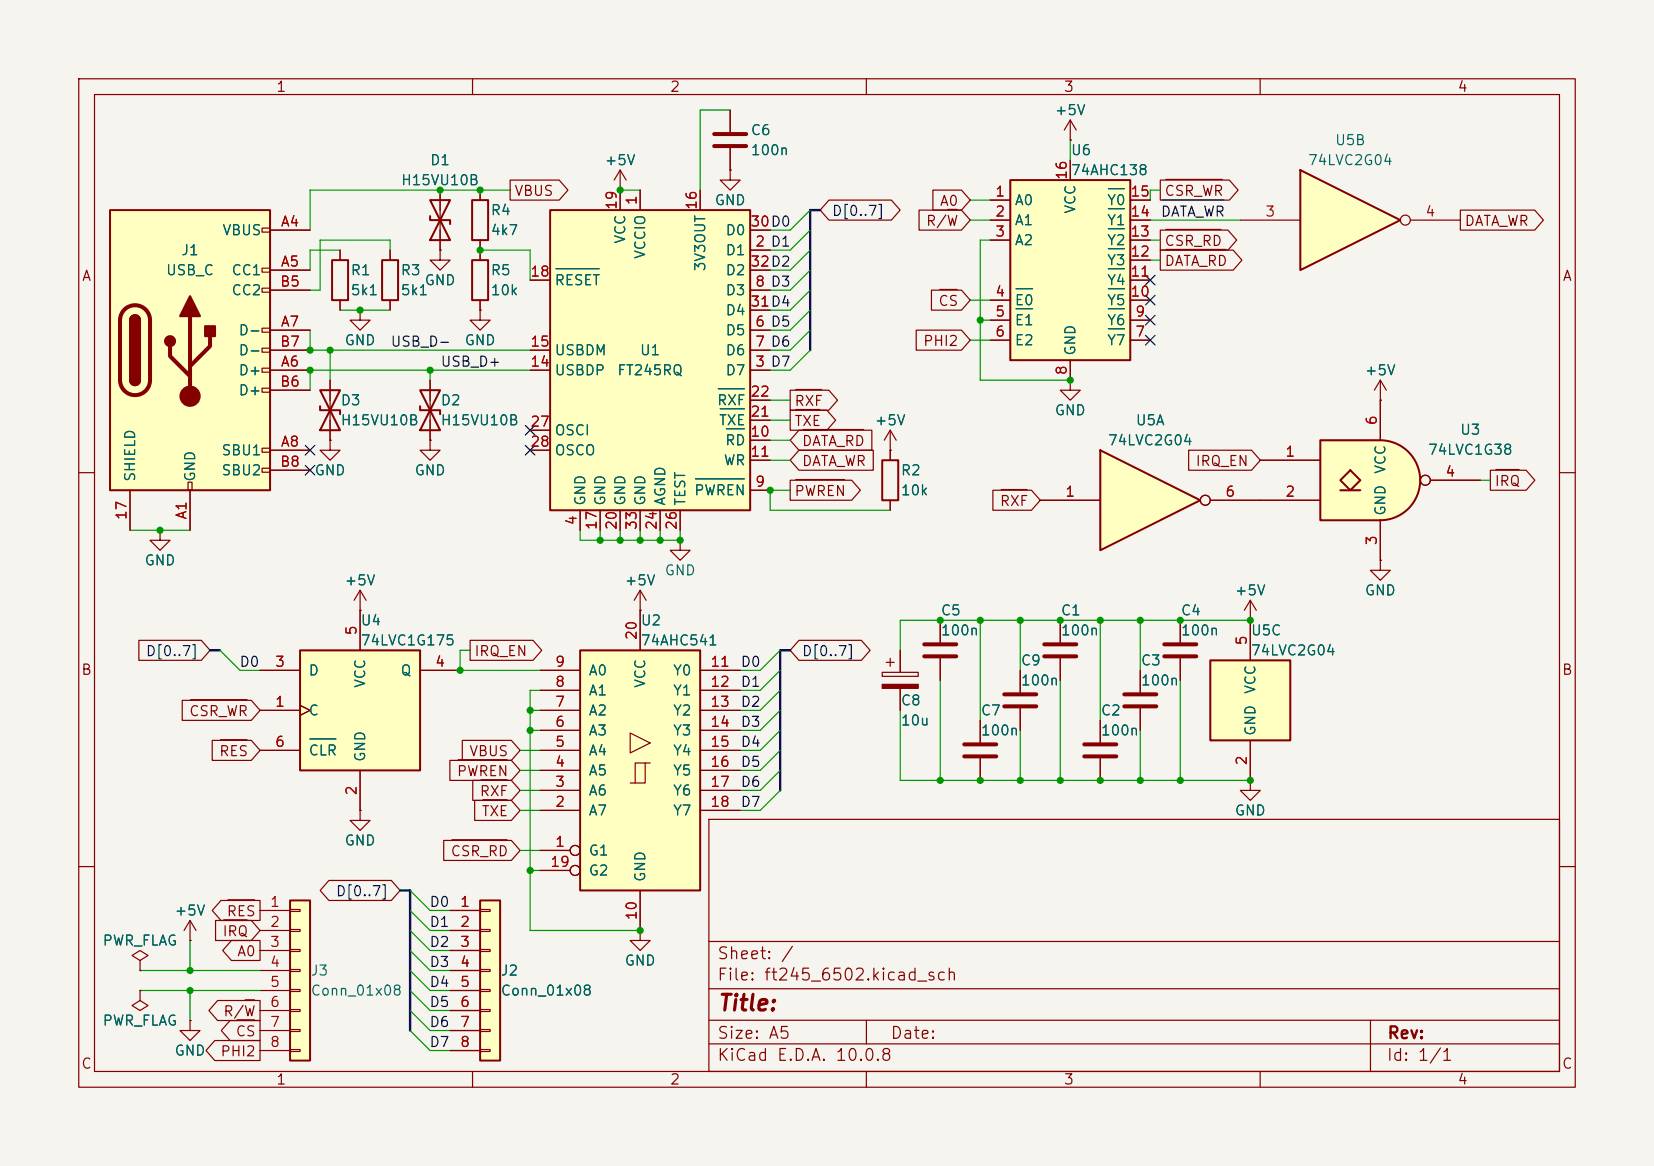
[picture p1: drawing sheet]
<svg xmlns="http://www.w3.org/2000/svg" width="210mm" height="148mm" viewBox="0 0 210 148" stroke-linecap="round" stroke-linejoin="round" font-family="sans-serif">
<path d="M0 0h210v148h-210z" fill="#f5f4ef" stroke="#f5f4ef" stroke-width=".13"/>
<g fill="none" stroke="#840000" stroke-width=".15">
<path d="M10 10h190v128h-190zM12 12h186v124h-186zM60 10v2M110 10v2M160 10v2M10 60h2M198 60h2M10 110h2M90 104h108v32h-108zM90 119.5h108M198 110h2M60 136v2"/>
<path d="M90 132.5h108M90 129.5h108M90 125.5h108M110 136v2M110 129.5v3M160 136v2M174 129.5v6.5"/>
</g>
<path d="M165.1 21.6l12.7 6.3-12.7 6.4z" fill="#ffffc2"/>
<path d="M42.2 33h2v5.1h-2zM48.5 33h2v5.1h-2zM165.1 21.6l12.7 6.3-12.7 6.4zM53.3 49.5h2.6l-2.6 5.1h2.6zM53.3 51.6v.5h2.6v.5M112 58.4h2v5.1h-2z" fill="none" stroke="#840000" stroke-width=".25"/>
<g fill="none" stroke="#840000" stroke-width=".15">
<path d="M43.2 31.8v1.2M43.2 38.1v1.3M45.7 39.4v1.2h1.3l-1.3 1.3-1.3-1.3h1.3M45.7 39.4h.1M49.5 31.8v1.2M49.5 38.1v1.3M61 39.4v1.2h1.2l-1.2 1.3-1.3-1.3h1.3M61 39.4h.1M157.5 27.9h7.6M179.1 27.9h6.3M54.6 55.9v1.3h1.3l-1.3 1.2-1.3-1.2h1.3M54.6 55.9h.1"/>
<path d="M54.6 48.3v7.6M113 57.2h.1M113 54.6v3.8M113 54.6l-.7 1.3M113 54.6l.8 1.3M113 63.5v1.3M112 85.3h4.6v.6h-4.6zM112.5 84.1h1M113 83.6v1M114.3 82.6v2.7M114.3 87.4v2.8M24.1 119.4h.1"/>
<path d="M24.1 116.8l-.7 1.3M24.1 116.8l.8 1.3M24.1 116.8v2.6M24.1 129.5v1.3h1.3l-1.3 1.3-1.2-1.3h1.2M24.1 129.5h.1"/>
<circle cx="178.4" cy="27.9" r=".63"/>
</g>
<path d="M112 86.9h4.6v.5h-4.6z" fill="#840000" stroke="#840000" stroke-width=".15"/>
<path d="M128.3 22.9h15.2v22.8h-15.2z" fill="#ffffc2"/>
<path d="M128.3 22.9h15.2v22.8h-15.2z" fill="none" stroke="#840000" stroke-width=".25"/>
<g fill="none" stroke="#840000" stroke-width=".15">
<path d="M125.7 25.4h2.6M125.7 27.9h2.6M125.7 30.5h2.6M125.7 38.1h2.6M135.9 20.3v2.6M143.5 25.4h2.5M143.5 27.9h2.5M143.5 30.5h2.5M143.5 38.1h2.5M143.5 35.6h2.5M143.5 33h2.5M125.7 40.6h2.6"/>
<path d="M125.7 43.2h2.6M135.9 45.7v2.6M143.5 40.6h2.5M143.5 43.2h2.5M158.7 78.7h.1M158.7 76.2l-.7 1.3M158.7 76.2l.8 1.3M158.7 76.2v2.5"/>
</g>
<path d="M129 36.7h2.1M129 39.2h2.1M140.7 36.7h2.1M140.7 39.2h2.1M140.7 34.1h2.1M140.7 31.6h2.1M140.7 29h2.1M140.7 26.5h2.1M140.7 24h2.1M140.7 41.7h2.1" fill="none" stroke="#006464" stroke-width=".15"/>
<path d="M139.7 57.2l12.7 6.3-12.7 6.4z" fill="#ffffc2"/>
<path d="M139.7 57.2l12.7 6.3-12.7 6.4z" fill="none" stroke="#840000" stroke-width=".25"/>
<g fill="none" stroke="#840000" stroke-width=".15">
<path d="M135.9 17.8h.1M135.9 15.2l-.8 1.3M135.9 15.2l.8 1.3M135.9 15.2v2.6M55.9 31.8v1.2h1.2l-1.2 1.3-1.3-1.3h1.3M55.9 31.8h.1M132.1 63.5h7.6M153.7 63.5h6.3"/>
<circle cx="153" cy="63.5" r=".63"/>
</g>
<path d="M36.8 114.3h2.6v20.3h-2.6z" fill="#ffffc2"/>
<path d="M36.8 114.3h2.6v20.3h-2.6z" fill="none" stroke="#840000" stroke-width=".25"/>
<g fill="none" stroke="#840000" stroke-width=".15">
<path d="M135.9 48.3v1.2h1.3l-1.3 1.3-1.3-1.3h1.3M135.9 48.3h.1M175.3 71.1v1.3h1.2l-1.2 1.3-1.3-1.3h1.3M175.3 71.1h.1M33 115.6h3.8M33 118.1h3.8M36.8 115.4h1.3v.3h-1.3zM36.8 118h1.3v.2h-1.3zM33 120.7h3.8M33 123.2h3.8M33 125.7h3.8M33 128.3h3.8"/>
<path d="M33 130.8h3.8M33 133.4h3.8M36.8 120.5h1.3v.3h-1.3zM36.8 123.1h1.3v.2h-1.3zM36.8 125.6h1.3v.3h-1.3zM36.8 128.1h1.3v.3h-1.3zM36.8 130.7h1.3v.2h-1.3zM36.8 133.2h1.3v.3h-1.3z"/>
</g>
<path d="M170.2 62.2h2.5" fill="none" stroke="#ffffc2" stroke-width=".13"/>
<path d="M170.2 61l1.2-1.3 1.3 1.3-1.3 1.2z" fill="#ffffc2"/>
<path d="M175.3 55.9a5.1 5.1 0 0 1 5 5.1 5.1 5.1 0 0 1-5 5z" fill="#ffffc2" stroke="#ffffc2" stroke-width=".13"/>
<path d="M167.6 55.9h7.7v10.1h-7.7z" fill="#ffffc2"/>
<path d="M167.6 55.9h7.7a5.1 5.1 0 0 1 5 5.1 5.1 5.1 0 0 1-5 5h-7.7zM170.2 61l1.2-1.3 1.3 1.3-1.3 1.2zM170.2 62.2h2.5" fill="none" stroke="#840000" stroke-width=".25"/>
<g fill="none" stroke="#840000" stroke-width=".15">
<path d="M92.7 14v2.8M92.7 18.8v2.8M160 58.4h7.6M175.3 50.8h.1M175.3 48.3v7.6M175.3 48.3l-.8 1.2M175.3 48.3l.7 1.2M160 63.5h7.6M175.3 66v5.1M181.6 61h6.4M81.3 118.1v1.3h1.2l-1.2 1.3-1.3-1.3h1.3M81.3 118.1h.1"/>
<circle cx="181" cy="61" r=".63"/>
</g>
<path d="M90.7 17h4M90.7 18.5h4" fill="none" stroke="#840000" stroke-width=".51"/>
<path d="M61 114.3h2.5v20.3h-2.5z" fill="#ffffc2"/>
<path d="M61 114.3h2.5v20.3h-2.5z" fill="none" stroke="#840000" stroke-width=".25"/>
<g fill="none" stroke="#840000" stroke-width=".15">
<path d="M45.7 77.5h.1M45.7 74.9l-.7 1.3M45.7 74.9l.8 1.3M45.7 74.9v2.6M57.1 115.6h3.9M57.1 118.1h3.9M61 115.4h1.2v.3h-1.2zM61 118h1.2v.2h-1.2zM57.1 120.7h3.9M57.1 123.2h3.9M57.1 125.7h3.9M57.1 128.3h3.9"/>
<path d="M57.1 130.8h3.9M57.1 133.4h3.9M61 120.5h1.2v.3h-1.2zM61 123.1h1.2v.2h-1.2zM61 125.6h1.2v.3h-1.2zM61 128.1h1.2v.3h-1.2zM61 130.7h1.2v.2h-1.2zM61 133.2h1.2v.3h-1.2z"/>
</g>
<path d="M38.1 82.6h15.2v15.2h-15.2z" fill="#ffffc2"/>
<path d="M38.1 82.6h15.2v15.2h-15.2z" fill="none" stroke="#840000" stroke-width=".25"/>
<path d="M45.7 77.5v5.1M81.3 77.5h.1M81.3 74.9l-.8 1.3M81.3 74.9l.7 1.3M81.3 74.9v2.6M33 90.2h5.1M33 85.1h5.1M33 95.3h5.1M38.1 89.5l1.3 .7-1.3 .6M45.7 97.8v5.1M53.3 85.1h5.1" fill="none" stroke="#840000" stroke-width=".15"/>
<path d="M39.3 93.8h3.4" fill="none" stroke="#006464" stroke-width=".15"/>
<path d="M73.7 82.6h15.2v30.4h-15.2z" fill="#ffffc2"/>
<g fill="none" stroke="#840000" stroke-width=".15">
<path d="M55.9 24.1v7.7M41.9 55.9v1.3h1.3l-1.3 1.2-1.3-1.2h1.3M41.9 55.9h.1M81.3 77.5v5.1M68.6 97.8h5.1M68.6 95.3h5.1M68.6 92.7h5.1M68.6 90.2h5.1M68.6 87.6h5.1M68.6 85.1h5.1M80 93l2.5 1.3-2.5 1.3zM81.9 96.9h-1.3v2.5"/>
<path d="M82.5 96.9h-.6v2.5h-1.9M88.9 97.8h5.1M88.9 95.3h5.1M88.9 92.7h5.1M88.9 90.2h5.1M88.9 87.6h5.1M88.9 85.1h5.1M45.7 102.9v1.2h1.3l-1.3 1.3-1.3-1.3h1.3M45.7 102.9h.1M68.6 108h3.8M68.6 102.9h5.1M68.6 100.3h5.1"/>
<path d="M68.6 110.5h3.8M81.3 113v5.1M88.9 102.9h5.1M88.9 100.3h5.1M17.8 121.9l1-.6-1-.6-1 .6 1 .6v1.3M17.8 123.2h.1M17.8 125.7v1.3l1 .6-1 .7-1-.7 1-.6M17.8 125.7h.1"/>
<circle cx="73" cy="107.9" r=".63"/>
<circle cx="73" cy="110.5" r=".63"/>
</g>
<path d="M54.6 25.4h2.5l-2.5 5.1h2.5zM54.6 27.4v.5h2.5v.5M73.7 82.6h15.2v30.4h-15.2z" fill="none" stroke="#840000" stroke-width=".25"/>
<path d="M153.7 83.8h10.1v10.2h-10.1z" fill="#ffffc2"/>
<path d="M59.9 25.4h2.1v5.1h-2.1zM153.7 83.8h10.1v10.2h-10.1z" fill="none" stroke="#840000" stroke-width=".25"/>
<g fill="none" stroke="#840000" stroke-width=".15">
<path d="M61 24.1v1.3M61 30.5v1.3M92.7 21.6v1.3h1.3l-1.3 1.2-1.3-1.2h1.3M92.7 21.6h.1M20.3 67.3v1.3h1.3l-1.3 1.3-1.3-1.3h1.3M20.3 67.3h.1M119.4 78.7v2.8M149.9 78.7v2.8M158.7 78.7v5.1M119.4 83.6v2.8M124.5 91.4v2.8M124.5 96.3v2.8"/>
<path d="M129.5 85.1v2.8M129.5 89.9v2.8M139.7 91.4v2.8M139.7 96.3v2.8M144.8 85.1v2.8M144.8 89.9v2.8M149.9 83.6v2.8M158.7 99.1v1.2h1.3l-1.3 1.3-1.2-1.3h1.2M158.7 99.1h.1M158.7 94v5.1"/>
</g>
<path d="M117.3 81.8h4.1M117.3 83.3h4.1M122.4 94.5h4.1M122.4 96h4.1M127.5 88.1h4.1M127.5 89.7h4.1M137.7 94.5h4M137.7 96h4M142.7 88.1h4.1M142.7 89.7h4.1M147.8 81.8h4.1M147.8 83.3h4.1" fill="none" stroke="#840000" stroke-width=".51"/>
<path d="M14 26.7h20.3v35.5h-20.3z" fill="#ffffc2"/>
<g fill="none" stroke="#840000" stroke-width=".15">
<path d="M33.3 29h1v.5h-1zM33.3 34h1v.5h-1zM33.3 36.6h1v.5h-1zM34.3 29.2h5.1M34.3 34.3h5.1M34.3 36.8h5.1M33.3 41.7h1v.5h-1zM33.3 44.2h1v.5h-1zM33.3 46.7h1v.5h-1zM33.3 49.3h1v.5h-1zM33.3 56.9h1v.5h-1zM33.3 59.4h1v.5h-1z"/>
<path d="M34.3 47h5.1M34.3 41.9h5.1M34.3 57.2h5.1M34.3 49.5h5.1M34.3 44.5h5.1M34.3 59.7h5.1M16.5 62.2v5.1M23.9 61.2h.5v1h-.5zM24.1 62.2v5.1"/>
</g>
<path d="M14 26.7h20.3v35.5h-20.3zM16.5 40.6a.64 .64 0 0 1 .6-.6 .64 .64 0 0 1 .7 .6M16.5 48.3a.64 .64 0 0 0 .6 .6 .64 .64 0 0 0 .7-.6" fill="none" stroke="#840000" stroke-width=".25"/>
<path d="M15.8 39.3a1.9 1.9 0 0 1 2.1-.4 1.9 1.9 0 0 1 1.1 1.7v7.7a1.91 1.91 0 0 1-1.9 1.9 1.91 1.91 0 0 1-1.9-1.9v-7.7a1.9 1.9 0 0 1 .6-1.3zM21.6 43.9v1.3l2.5 2.6M24.1 40.1v10.2M26.7 42.7v1.2l-2.6 2.6" fill="none" stroke="#840000" stroke-width=".51"/>
<g fill="#840000" stroke="#840000" stroke-width=".25">
<path d="M16.5 40.6h1.3v7.7h-1.3z"/>
<path d="M16.7 40.2a.64 .64 0 0 1 .7-.1 .64 .64 0 0 1 .4 .5h-1.3z"/>
<path d="M16.5 48.3h1.3a.64 .64 0 0 1-.7 .6 .64 .64 0 0 1-.6-.6z"/>
<path d="M24.1 37.6l1.3 2.5h-2.5z"/>
<path d="M26 41.4h1.3v1.3h-1.3z"/>
<circle cx="21.6" cy="43.3" r=".63"/>
</g>
<circle cx="24.1" cy="50.3" r="1.27" fill="#840000" stroke="#840000" stroke-width=".15"/>
<path d="M69.8 26.7h25.4v38.1h-25.4z" fill="#ffffc2"/>
<path d="M59.9 33h2.1v5.1h-2.1zM69.8 26.7h25.4v38.1h-25.4zM40.6 49.5h2.6l-2.6 5.1h2.6zM40.6 51.6v.5h2.6v.5" fill="none" stroke="#840000" stroke-width=".25"/>
<g fill="none" stroke="#840000" stroke-width=".15">
<path d="M92.7 14v2.8M92.7 18.8v2.8M135.9 17.8h.1M34.3 36.8h5.1M34.3 29.2h5.1M34.3 34.3h5.1M43.2 31.8v1.2M43.2 38.1v1.3M45.7 39.4h.1M49.5 31.8v1.2M49.5 38.1v1.3M55.9 31.8h.1"/>
<path d="M55.9 24.1v2.6M55.9 29.2v2.6M61 39.4h.1M61 24.1v1.3M61 30.5v2.5M61 38.1v1.3M64.8 22.9h6.2l1.1 1.2-1.1 1.3h-6.2zM67.3 35.6h2.5M78.7 24.1h.1M78.7 21.6v5.1M78.7 21.6l-.7 1.3M78.7 21.6l.8 1.3"/>
<path d="M81.3 24.1v2.6M88.9 24.1v2.6M92.7 21.6h.1M95.2 31.8h2.6M95.2 36.8h2.6M95.2 29.2h2.6M95.2 39.4h2.6M95.2 34.3h2.6M105.3 25.4h7.9l1.1 1.3-1.1 1.2h-7.9l-1.2-1.2zM116.7 26.7h5.4l1.1 1.2-1.1 1.3h-5.4zM118.3 36.8h3.8l1.1 1.3-1.1 1.3h-3.8zM118.4 24.1h3.7l1.1 1.3-1.1 1.3h-3.7z"/>
<path d="M119.3 36.7h2.2M120.3 26.6h1.2M125.7 25.4h2.6M125.7 27.9h2.6M125.7 30.5h2.6M125.7 38.1h2.6M135.9 20.3v2.6M143.5 35.6h2.5M143.5 25.4h2.5M143.5 27.9h2.5M143.5 30.5h2.5M143.5 38.1h2.5"/>
<path d="M143.5 33h2.5M147.3 29.2h8.6l1.1 1.3-1.1 1.3h-8.6zM147.3 22.9h8.8l1.1 1.2-1.1 1.3h-8.8zM147.3 31.7h9.3l1.1 1.3-1.1 1.3h-9.3zM148 29.1h7M148 22.8h7.2M148 31.7h7.7M185.4 26.7h9.5l1.1 1.2-1.1 1.3h-9.5zM34.3 47h5.1M34.3 41.9h5.1M34.3 44.5h5.1M34.3 57.2h5.1"/>
<path d="M34.3 49.5h5.1M34.3 59.7h5.1M41.9 55.9h.1M41.9 48.3v7.6M54.6 55.9h.1M54.6 48.3v2.5M54.6 53.3v2.6M67.3 47h2.5M67.3 44.5h2.5M67.3 54.6h2.5M67.3 57.2h2.5M95.2 47h2.6"/>
<path d="M95.2 41.9h2.6M95.2 44.5h2.6M95.2 55.9h2.6M95.2 58.4h2.6M95.2 53.3h2.6M95.2 50.8h2.6M100.3 49.5h4.9l1.1 1.3-1.1 1.3h-4.9zM100.3 52.1h4.7l1.1 1.2-1.1 1.3h-4.7zM101 49.4h3.3M101 52h3.1M101.4 54.6h9.3v2.6h-9.3l-1.1-1.3zM101.4 57.1h9.5v2.6h-9.5l-1.1-1.3z"/>
<path d="M102 54.5h7.7M113 57.2h.1M113 57.2v1.2M116.3 41.9h5.8l1.1 1.3-1.1 1.3h-5.8zM125.7 40.6h2.6M125.7 43.2h2.6M135.9 48.3h.1M135.9 45.7v2.6M143.5 40.6h2.5M143.5 43.2h2.5M150.9 57.1h8l1.1 1.3-1.1 1.3h-8zM160 58.4h7.6"/>
<path d="M175.3 50.8h.1M175.3 50.8v5.1M189.2 59.7h4.6l1.1 1.3-1.1 1.2h-4.6zM189.9 59.6h3M16.5 62.2v5.1M20.3 67.3h.1M24.1 62.2v5.1M45.7 77.5h.1M45.7 77.5v5.1M73.7 64.8v2.5M76.2 64.8v2.5M78.7 64.8v2.5"/>
<path d="M81.3 77.5h.1M81.3 64.8v2.5M81.3 77.5v5.1M83.8 64.8v2.5M86.4 68.6v1.3h1.2l-1.2 1.2-1.3-1.2h1.3M86.4 68.6h.1M86.4 64.8v2.5M95.2 62.2h2.6M100.3 61h7.8l1.1 1.2-1.1 1.3h-7.8zM101 60.9h6.3M113 63.5v1.3M119.4 78.7v2.8"/>
<path d="M126.1 62.2h4.9l1.1 1.3-1.1 1.3h-4.9zM127.1 62.1h3.3M132.1 63.5h7.6M134.6 78.7v2.8M149.9 78.7v2.8M153.7 63.5h13.9M158.7 78.7h.1M158.7 78.7v5.1M175.3 71.1h.1M175.3 66v5.1M181.6 61h6.4M17.6 81.3h8l1.1 1.3-1.1 1.2h-8z"/>
<path d="M23.1 88.9h8.8l1.1 1.3-1.1 1.2h-8.8zM24.2 88.8h7.2M26.9 94h5l1.1 1.3-1.1 1.2h-5zM28 93.9h3.4M33 95.3h5.1M33 90.2h5.1M33 85.1h5.1M38.1 89.5l1.3 .7-1.3 .6M45.7 97.8v5.1M53.3 85.1h5.1M57.1 96.5h7.8l1.1 1.3-1.1 1.3h-7.8zM58.2 96.4h6.2"/>
<path d="M58.7 94h6.2l1.1 1.3-1.1 1.2h-6.2zM59.7 81.3h8l1.1 1.3-1.1 1.2h-8zM60 99.1h4.9l1.1 1.2-1.1 1.3h-4.9zM61.1 99h3.3M68.6 97.8h5.1M68.6 95.3h5.1M68.6 92.7h5.1M68.6 90.2h5.1M68.6 87.6h5.1M68.6 85.1h5.1M88.9 97.8h5.1M88.9 95.3h5.1"/>
<path d="M88.9 92.7h5.1M88.9 90.2h5.1M88.9 87.6h5.1M88.9 85.1h5.1M101.4 81.3h8l1.1 1.3-1.1 1.2h-8l-1.1-1.2zM114.3 82.6v2.7M114.3 87.4v2.8M119.4 83.6v2.8M124.5 91.4v2.8M124.5 96.3v2.8M129.5 85.1v2.8M129.5 89.9v2.8"/>
<path d="M134.6 83.6v2.8M139.7 91.4v2.8M139.7 96.3v2.8M144.8 85.1v2.8M144.8 89.9v2.8M149.9 83.6v2.8M158.7 99.1h.1M158.7 94v5.1M24.1 119.4h.1M27.4 116.8h4.5l1.1 1.3-1.1 1.3h-4.5zM28.1 114.3h4.9v2.5h-4.9l-1.2-1.2zM28.4 116.8h3"/>
<path d="M28.9 114.2h3.4M29.4 119.4h3.6v2.5h-3.6l-1.1-1.2zM41.8 111.8h7.9l1.1 1.2-1.1 1.3h-7.9l-1.1-1.3zM45.7 102.9h.1M56.3 106.7h8.6l1.1 1.3-1.1 1.2h-8.6zM57.1 115.6h3.9M57.1 118.1h3.9M57.4 106.6h7M60.3 101.6h4.6l1.1 1.3-1.1 1.2h-4.6zM61.3 101.5h3.1M68.6 108h3.8M68.6 102.9h5.1"/>
<path d="M68.6 100.3h5.1M68.6 110.5h3.8M81.3 118.1h.1M81.3 113v5.1M88.9 102.9h5.1M88.9 100.3h5.1M17.8 125.7h.1M17.8 123.2h.1M24.1 129.5h.1M27.3 132.1h5.7v2.5h-5.7l-1.1-1.2zM27.6 127h5.4v2.5h-5.4l-1.1-1.2zM29.2 129.5h3.8v2.6h-3.8l-1.1-1.3z"/>
<path d="M30.1 129.5h2.2M31.1 126.9h1.2M57.1 120.7h3.9M57.1 123.2h3.9M57.1 125.7h3.9M57.1 128.3h3.9M57.1 130.8h3.9M57.1 133.4h3.9"/>
<circle cx="153" cy="63.5" r=".63"/>
<circle cx="181" cy="61" r=".63"/>
<circle cx="73" cy="107.9" r=".63"/>
<circle cx="73" cy="110.5" r=".63"/>
</g>
<g fill="none" stroke="#006464" stroke-width=".15">
<path d="M70.6 34.1h5.5M129 36.7h2.1M129 39.2h2.1M140.7 34.1h2.1M140.7 36.7h2.1M140.7 39.2h2.1M140.7 31.6h2.1M140.7 29h2.1M140.7 26.5h2.1M140.7 24h2.1M91.2 49.4h3.3M91.4 51.9h3.1"/>
<path d="M92.2 54.4h2.3M140.7 41.7h2.1M88.3 60.8h6.2M39.3 93.8h3.4"/>
</g>
<path d="M132.6 81.8h4.1M132.6 83.3h4.1" fill="none" stroke="#840000" stroke-width=".51"/>
<path d="M147.5 25.4h7.9" fill="none" stroke="#0f0f0f" stroke-width=".15"/>
<path d="M104.1 26.7h-1.2v17.8M26.7 82.6h1.2M100.3 82.6h-1.2v17.7M50.8 113h1.3v17.8" fill="none" stroke="#000084" stroke-width=".3"/>
<g fill="none" stroke="#009600" stroke-width=".15">
<path d="M92.7 14h-3.8v10.1M135.9 17.8v2.5M43.2 31.8h-3.8v2.5M43.2 39.4h6.3M49.5 31.8v-1.3h-8.9v6.3h-1.2M61 31.8h6.3v3.8M64.8 24.1h-25.4v5.1M78.7 24.1h2.6M102.9 29.2l-2.6 2.6h-2.5M102.9 36.8l-2.6 2.6h-2.5M102.9 34.3l-2.6 2.5h-2.5M102.9 39.4l-2.6 2.5h-2.5"/>
<path d="M102.9 26.7l-2.6 2.5h-2.5M102.9 31.8l-2.6 2.5h-2.5M123.2 25.4h2.5M123.2 27.9h2.5M123.2 38.1h2.5M125.7 30.5h-1.2v17.8h11.4M146 30.5h1.3M146 27.9h11.5M146 33h1.3M147.3 24.1h-1.3v1.3M39.4 41.9v2.6h27.9M41.9 44.5v3.8"/>
<path d="M54.6 47v1.3M67.3 47h-27.9v2.5M97.8 55.9h2.5M97.8 53.3h2.5M97.8 50.8h2.5M97.8 58.4h2.5M102.9 44.5l-2.6 2.5h-2.5M102.9 41.9l-2.6 2.6h-2.5M123.2 43.2h2.5M124.5 40.6h1.2M16.5 67.3h7.6M73.7 67.3v1.3h12.7v-1.3"/>
<path d="M76.2 67.3v1.3M78.7 67.3v1.3M81.3 67.3v1.3M83.8 67.3v1.3M100.3 62.2h-2.5v2.6h15.2M124.5 78.7v12.7M129.5 78.7v6.4M139.7 78.7v12.7M144.8 78.7v6.4M158.7 78.7h-44.4v3.9M188 61h1.2M27.9 82.6l2.6 2.5h2.5"/>
<path d="M59.7 82.6h-1.3v2.5h10.2M66 95.3h2.6M66 97.8h2.6M67.3 92.7h1.3M67.3 90.2h1.3M68.6 87.6h-1.3v30.5h14M99.1 82.6l-2.6 2.5h-2.5M99.1 90.2l-2.6 2.5h-2.5M99.1 92.7l-2.6 2.6h-2.5M99.1 95.3l-2.6 2.5h-2.5M99.1 97.8l-2.6 2.5h-2.5M99.1 87.6l-2.6 2.6h-2.5"/>
<path d="M99.1 85.1l-2.6 2.5h-2.5M114.3 90.2v8.9h44.4M119.4 86.4v12.7M129.5 92.7v6.4M134.6 86.4v12.7M144.8 92.7v6.4M149.9 86.4v12.7M24.1 119.4v3.8M52.1 115.6l2.5 2.5h2.5M52.1 113l2.5 2.6h2.5M52.1 118.1l2.5 2.6h2.5M66 102.9h2.6"/>
<path d="M66 100.3h2.6M66 108h2.6M67.3 110.5h1.3M99.1 100.3l-2.6 2.6h-2.5M17.8 123.2h15.2M17.8 125.7h15.2M24.1 125.7v3.8M52.1 120.7l2.5 2.5h2.5M52.1 123.2l2.5 2.5h2.5M52.1 130.8l2.5 2.6h2.5M52.1 128.3l2.5 2.5h2.5M52.1 125.7l2.5 2.6h2.5"/>
</g>
<g fill="none" stroke="#000084" stroke-width=".15">
<path d="M145.4 37.5l1.3 1.2M145.4 35l1.3 1.2M146.7 37.5l-1.3 1.2M146.7 35l-1.3 1.2M38.8 56.5l1.2 1.3M38.8 59.1l1.2 1.2M40 56.5l-1.2 1.3M40 59.1l-1.2 1.2M66.7 56.5l1.2 1.3M66.7 54l1.2 1.2M67.9 56.5l-1.2 1.3M67.9 54l-1.2 1.2"/>
<path d="M145.4 40l1.3 1.2M145.4 42.6l1.3 1.2M146.7 40l-1.3 1.2M146.7 42.6l-1.3 1.2"/>
</g>
<g fill="#009600">
<circle cx="134.6" cy="78.7" r=".46"/>
<circle cx="139.7" cy="78.7" r=".46"/>
<circle cx="129.5" cy="78.7" r=".46"/>
<circle cx="144.8" cy="99.1" r=".46"/>
<circle cx="149.9" cy="99.1" r=".46"/>
<circle cx="158.7" cy="99.1" r=".46"/>
<circle cx="139.7" cy="99.1" r=".46"/>
<circle cx="134.6" cy="99.1" r=".46"/>
<circle cx="119.4" cy="99.1" r=".46"/>
<circle cx="124.5" cy="99.1" r=".46"/>
<circle cx="119.4" cy="78.7" r=".46"/>
<circle cx="124.5" cy="78.7" r=".46"/>
<circle cx="129.5" cy="99.1" r=".46"/>
<circle cx="86.4" cy="68.6" r=".46"/>
<circle cx="83.8" cy="68.6" r=".46"/>
<circle cx="81.3" cy="68.6" r=".46"/>
<circle cx="67.3" cy="90.2" r=".46"/>
<circle cx="58.4" cy="85.1" r=".46"/>
<circle cx="78.7" cy="68.6" r=".46"/>
<circle cx="76.2" cy="68.6" r=".46"/>
<circle cx="97.8" cy="62.2" r=".46"/>
<circle cx="124.5" cy="40.6" r=".46"/>
<circle cx="158.7" cy="78.7" r=".46"/>
<circle cx="149.9" cy="78.7" r=".46"/>
<circle cx="144.8" cy="78.7" r=".46"/>
<circle cx="135.9" cy="48.3" r=".46"/>
<circle cx="61" cy="31.8" r=".46"/>
<circle cx="61" cy="24.1" r=".46"/>
<circle cx="67.3" cy="110.5" r=".46"/>
<circle cx="67.3" cy="92.7" r=".46"/>
<circle cx="24.1" cy="123.2" r=".46"/>
<circle cx="24.1" cy="125.7" r=".46"/>
<circle cx="81.3" cy="118.1" r=".46"/>
<circle cx="45.7" cy="39.4" r=".46"/>
<circle cx="54.6" cy="47" r=".46"/>
<circle cx="41.9" cy="44.5" r=".46"/>
<circle cx="39.4" cy="44.5" r=".46"/>
<circle cx="39.4" cy="47" r=".46"/>
<circle cx="20.3" cy="67.3" r=".46"/>
<circle cx="78.7" cy="24.1" r=".46"/>
<circle cx="55.9" cy="24.1" r=".46"/>
</g>
<text font-size="2" fill="#840000" x="91" y="128.8">Title:</text>
<g font-size="1.5" fill="#840000">
<text x="91" y="124.8">File: ft245_6502.kicad_sch</text>
<text x="91" y="122.1">Sheet: /</text>
<text x="91" y="135">KiCad E.D.A. 10.0.8</text>
<text x="91" y="132.2">Size: A5</text>
<text x="113" y="132.2">Date:</text>
<text x="176" y="135">Id: 1/1</text>
<text x="176.1" y="132.2">Rev:</text>
</g>
<g font-size="1.3" fill="#840000">
<text x="35" y="12">1</text>
<text x="85" y="12">2</text>
<text x="135" y="12">3</text>
<text x="185" y="12">4</text>
<text x="65.2" y="25.2">VBUS</text>
<text x="117.5" y="29">R/W</text>
<text x="119.2" y="26.5">A0</text>
<text x="147.8" y="25.2">CSR_WR</text>
<text x="185.9" y="29">DATA_WR</text>
<text x="10.3" y="36">A</text>
<text x="147.8" y="31.5">CSR_RD</text>
<text x="147.8" y="34.1">DATA_RD</text>
<text x="198.3" y="36">A</text>
<text x="119.1" y="39.2">CS</text>
<text x="117.1" y="44.2">PHI2</text>
<text x="100.8" y="51.9">RXF</text>
<text x="100.8" y="54.4">TXE</text>
<text x="101.7" y="56.9">DATA_RD</text>
<text x="101.7" y="59.5">DATA_WR</text>
<text x="151.7" y="59.5">IRQ_EN</text>
<text x="100.8" y="63.3">PWREN</text>
<text x="126.9" y="64.6">RXF</text>
<text x="189.7" y="62">IRQ</text>
<text x="60.1" y="83.6">IRQ_EN</text>
<text x="10.2" y="86">B</text>
<text x="198.2" y="86">B</text>
<text x="23.9" y="91.2">CSR_WR</text>
<text x="27.7" y="96.3">RES</text>
<text x="57.9" y="98.8">PWREN</text>
<text x="59.5" y="96.3">VBUS</text>
<text x="60.8" y="101.4">RXF</text>
<text x="61.1" y="103.9">TXE</text>
<text x="57.1" y="109">CSR_RD</text>
<text x="28.2" y="119.2">IRQ</text>
<text x="28.7" y="116.6">RES</text>
<text x="30" y="121.7">A0</text>
<text x="28.3" y="129.3">R/W</text>
<text x="29.8" y="131.9">CS</text>
<text x="10.2" y="136">C</text>
<text x="27.9" y="134.4">PHI2</text>
<text x="35" y="138">1</text>
<text x="85" y="138">2</text>
<text x="135" y="138">3</text>
<text x="185" y="138">4</text>
<text x="198.2" y="136">C</text>
</g>
<g font-size="1.3" fill="#006464">
<text x="95.2" y="17.5">C6</text>
<text x="133.8" y="14.9">+5V</text>
<text x="50.8" y="23.8">H15VU10B</text>
<text x="54.5" y="21.3">D1</text>
<text x="76.7" y="21.3">+5V</text>
<text x="95.2" y="20">100n</text>
<text x="135.9" y="20">U6</text>
<text x="135.9" y="22.6">74AHC138</text>
<text x="166" y="21.3">74LVC2G04</text>
<text x="169.4" y="18.7">U5B</text>
<text x="62.2" y="27.6">R4</text>
<text x="90.6" y="26.4">GND</text>
<text x="128.8" y="26.4">A0</text>
<text x="128.8" y="28.9">A1</text>
<text x="136.9" y="27.2" transform="rotate(-90 136.9 27.2)">VCC</text>
<text x="140.5" y="28.9">Y1</text>
<text x="140.5" y="26.4">Y0</text>
<text x="21" y="35.3">USB_C</text>
<text x="22.9" y="32.7">J1</text>
<text x="28.1" y="30.2">VBUS</text>
<text x="29.3" y="35.3">CC1</text>
<text x="44.4" y="35.3">R1</text>
<text x="50.8" y="35.3">R3</text>
<text x="62.2" y="30.2">4k7</text>
<text x="62.2" y="35.3">R5</text>
<text x="79.7" y="31" transform="rotate(-90 79.7 31)">VCC</text>
<text x="82.2" y="33" transform="rotate(-90 82.2 33)">VCCIO</text>
<text x="89.9" y="34.5" transform="rotate(-90 89.9 34.5)">3V3OUT</text>
<text x="92" y="32.7">D1</text>
<text x="92" y="30.2">D0</text>
<text x="92" y="35.3">D2</text>
<text x="128.8" y="31.4">A2</text>
<text x="140.5" y="34">Y3</text>
<text x="140.5" y="31.4">Y2</text>
<text x="29.3" y="37.8">CC2</text>
<text x="44.4" y="37.8">5k1</text>
<text x="50.8" y="37.8">5k1</text>
<text x="53.8" y="36.5">GND</text>
<text x="62.2" y="37.8">10k</text>
<text x="70.3" y="36.5">RESET</text>
<text x="92" y="37.8">D3</text>
<text x="92" y="40.3">D4</text>
<text x="128.8" y="39.1">E0</text>
<text x="128.8" y="41.6">E1</text>
<text x="140.5" y="41.6">Y6</text>
<text x="140.5" y="39.1">Y5</text>
<text x="140.5" y="36.5">Y4</text>
<text x="30.2" y="48">D+</text>
<text x="30.2" y="42.9">D-</text>
<text x="30.2" y="45.4">D-</text>
<text x="43.7" y="44.1">GND</text>
<text x="58.9" y="44.1">GND</text>
<text x="70.3" y="48">USBDP</text>
<text x="70.3" y="45.4">USBDM</text>
<text x="78.3" y="48">FT245RQ</text>
<text x="81.2" y="45.4">U1</text>
<text x="92" y="48">D7</text>
<text x="92" y="42.9">D5</text>
<text x="92" y="45.4">D6</text>
<text x="128.8" y="44.1">E2</text>
<text x="136.9" y="45.2" transform="rotate(-90 136.9 45.2)">GND</text>
<text x="140.5" y="44.1">Y7</text>
<text x="173.2" y="48">+5V</text>
<text x="30.2" y="50.5">D+</text>
<text x="43.2" y="51.8">D3</text>
<text x="55.9" y="51.8">D2</text>
<text x="90.9" y="51.8">RXF</text>
<text x="133.8" y="53">GND</text>
<text x="28" y="58.1">SBU1</text>
<text x="43.2" y="54.3">H15VU10B</text>
<text x="55.9" y="54.3">H15VU10B</text>
<text x="70.3" y="55.6">OSCI</text>
<text x="70.3" y="58.1">OSCO</text>
<text x="91.2" y="54.3">TXE</text>
<text x="91.8" y="59.4">WR</text>
<text x="92" y="56.8">RD</text>
<text x="111" y="54.3">+5V</text>
<text x="140.6" y="56.8">74LVC2G04</text>
<text x="144.1" y="54.3">U5A</text>
<text x="181.2" y="58">74LVC1G38</text>
<text x="185.3" y="55.5">U3</text>
<text x="17.5" y="61.2" transform="rotate(-90 17.5 61.2)">SHIELD</text>
<text x="25.1" y="61.2" transform="rotate(-90 25.1 61.2)">GND</text>
<text x="28" y="60.7">SBU2</text>
<text x="39.8" y="60.7">GND</text>
<text x="52.5" y="60.7">GND</text>
<text x="74.6" y="64.3" transform="rotate(-90 74.6 64.3)">GND</text>
<text x="77.2" y="64.3" transform="rotate(-90 77.2 64.3)">GND</text>
<text x="79.7" y="64.3" transform="rotate(-90 79.7 64.3)">GND</text>
<text x="82.2" y="64.3" transform="rotate(-90 82.2 64.3)">GND</text>
<text x="84.8" y="64.3" transform="rotate(-90 84.8 64.3)">AGND</text>
<text x="87.3" y="64.3" transform="rotate(-90 87.3 64.3)">TEST</text>
<text x="88" y="63.2">PWREN</text>
<text x="114.3" y="60.7">R2</text>
<text x="114.3" y="63.2">10k</text>
<text x="176.2" y="65.6" transform="rotate(-90 176.2 65.6)">GND</text>
<text x="176.2" y="60.2" transform="rotate(-90 176.2 60.2)">VCC</text>
<text x="18.3" y="72.1">GND</text>
<text x="43.7" y="74.6">+5V</text>
<text x="79.2" y="74.6">+5V</text>
<text x="84.3" y="73.4">GND</text>
<text x="156.7" y="75.9">+5V</text>
<text x="173.2" y="75.9">GND</text>
<text x="45.7" y="79.7">U4</text>
<text x="45.7" y="82.2">74LVC1G175</text>
<text x="81.3" y="79.7">U2</text>
<text x="81.3" y="82.2">74AHC541</text>
<text x="119.4" y="78.4">C5</text>
<text x="119.4" y="81">100n</text>
<text x="134.6" y="78.4">C1</text>
<text x="134.6" y="81">100n</text>
<text x="149.8" y="78.4">C4</text>
<text x="149.8" y="81">100n</text>
<text x="158.7" y="81">U5C</text>
<text x="158.7" y="83.5">74LVC2G04</text>
<text x="39.1" y="86.1">D</text>
<text x="46.7" y="87.4" transform="rotate(-90 46.7 87.4)">VCC</text>
<text x="50.8" y="86.1">Q</text>
<text x="74.6" y="88.6">A1</text>
<text x="74.6" y="86.1">A0</text>
<text x="82.2" y="87.4" transform="rotate(-90 82.2 87.4)">VCC</text>
<text x="85.4" y="86.1">Y0</text>
<text x="85.4" y="88.6">Y1</text>
<text x="114.3" y="89.9">C8</text>
<text x="129.5" y="84.8">C9</text>
<text x="129.5" y="87.3">100n</text>
<text x="144.8" y="84.8">C3</text>
<text x="144.8" y="87.3">100n</text>
<text x="159.7" y="88.2" transform="rotate(-90 159.7 88.2)">VCC</text>
<text x="39.1" y="91.1">C</text>
<text x="74.6" y="93.7">A3</text>
<text x="74.6" y="91.1">A2</text>
<text x="85.4" y="91.1">Y2</text>
<text x="85.4" y="93.7">Y3</text>
<text x="114.3" y="92.4">10u</text>
<text x="124.4" y="91.1">C7</text>
<text x="124.4" y="93.7">100n</text>
<text x="139.7" y="91.1">C2</text>
<text x="139.7" y="93.7">100n</text>
<text x="159.7" y="93.5" transform="rotate(-90 159.7 93.5)">GND</text>
<text x="39.1" y="96.2">CLR</text>
<text x="46.7" y="96.8" transform="rotate(-90 46.7 96.8)">GND</text>
<text x="74.6" y="101.3">A6</text>
<text x="74.6" y="98.8">A5</text>
<text x="74.6" y="96.2">A4</text>
<text x="85.4" y="96.2">Y4</text>
<text x="85.4" y="98.8">Y5</text>
<text x="85.4" y="101.3">Y6</text>
<text x="43.7" y="107.6">GND</text>
<text x="74.6" y="103.8">A7</text>
<text x="85.4" y="103.8">Y7</text>
<text x="156.7" y="103.8">GND</text>
<text x="74.6" y="108.9">G1</text>
<text x="74.6" y="111.5">G2</text>
<text x="82.2" y="112" transform="rotate(-90 82.2 112)">GND</text>
<text x="22.1" y="116.5">+5V</text>
<text x="12.9" y="120.3">PWR_FLAG</text>
<text x="39.4" y="124.2">J3</text>
<text x="63.5" y="124.2">J2</text>
<text x="79.2" y="122.9">GND</text>
<text x="12.9" y="130.5">PWR_FLAG</text>
<text x="39.4" y="126.7">Conn_01x08</text>
<text x="63.5" y="126.7">Conn_01x08</text>
<text x="22.1" y="134.3">GND</text>
</g>
<g font-size="1.3" fill="#a90000">
<text x="135.8" y="22.9" transform="rotate(-90 135.8 22.9)">16</text>
<text x="35.6" y="29.1">A4</text>
<text x="78.6" y="26.7" transform="rotate(-90 78.6 26.7)">19</text>
<text x="81.1" y="26.1" transform="rotate(-90 81.1 26.1)">1</text>
<text x="88.8" y="26.7" transform="rotate(-90 88.8 26.7)">16</text>
<text x="95.2" y="29.1">30D0</text>
<text x="95.2" y="29.1">30</text>
<text x="126.3" y="25.3">1</text>
<text x="126.3" y="27.8">2</text>
<text x="143.4" y="27.8">14</text>
<text x="143.4" y="25.3">15</text>
<text x="160.6" y="27.8">3</text>
<text x="180.9" y="27.8">4</text>
<text x="35.6" y="34.2">A5</text>
<text x="67.2" y="35.4">18</text>
<text x="95.2" y="34.2">32D2</text>
<text x="95.2" y="34.2">32</text>
<text x="95.8" y="31.6">2 D1</text>
<text x="95.8" y="31.6">2</text>
<text x="126.3" y="30.3">3</text>
<text x="143.4" y="35.4">11</text>
<text x="143.4" y="32.9">12</text>
<text x="143.4" y="30.3">13</text>
<text x="35.5" y="36.7">B5</text>
<text x="35.6" y="41.8">A7</text>
<text x="95.2" y="39.2">31D4</text>
<text x="95.2" y="39.2">31</text>
<text x="95.8" y="41.8">6 D5</text>
<text x="95.8" y="36.7">8 D3</text>
<text x="95.8" y="41.8">6</text>
<text x="95.8" y="36.7">8</text>
<text x="126.3" y="38">4</text>
<text x="126.3" y="40.5">5</text>
<text x="143.4" y="38">10</text>
<text x="144" y="40.5">9</text>
<text x="35.5" y="44.3">B7</text>
<text x="35.6" y="46.9">A6</text>
<text x="67.2" y="46.9">14</text>
<text x="67.2" y="44.3">15</text>
<text x="95.8" y="46.9">3 D7</text>
<text x="95.8" y="44.3">7 D6</text>
<text x="95.8" y="46.9">3</text>
<text x="95.8" y="44.3">7</text>
<text x="126.3" y="43">6</text>
<text x="135.8" y="47.7" transform="rotate(-90 135.8 47.7)">8</text>
<text x="144" y="43">7</text>
<text x="35.5" y="49.4">B6</text>
<text x="95.2" y="53.2">21</text>
<text x="95.2" y="50.7">22</text>
<text x="35.5" y="59.6">B8</text>
<text x="35.6" y="57">A8</text>
<text x="67.2" y="54.5">27</text>
<text x="67.2" y="57">28</text>
<text x="95.2" y="55.7">10</text>
<text x="95.2" y="58.3">11</text>
<text x="163.1" y="58.3">1</text>
<text x="175.1" y="54.1" transform="rotate(-90 175.1 54.1)">6</text>
<text x="95.8" y="62.1">9</text>
<text x="135.2" y="63.4">1</text>
<text x="155.5" y="63.4">6</text>
<text x="163.1" y="63.4">2</text>
<text x="183.4" y="60.8">4</text>
<text x="16.4" y="66.1" transform="rotate(-90 16.4 66.1)">17</text>
<text x="24" y="66" transform="rotate(-90 24 66)">A1</text>
<text x="73.5" y="66.8" transform="rotate(-90 73.5 66.8)">4</text>
<text x="76.1" y="67.4" transform="rotate(-90 76.1 67.4)">17</text>
<text x="78.6" y="67.4" transform="rotate(-90 78.6 67.4)">20</text>
<text x="81.1" y="67.4" transform="rotate(-90 81.1 67.4)">33</text>
<text x="83.7" y="67.4" transform="rotate(-90 83.7 67.4)">24</text>
<text x="86.2" y="67.4" transform="rotate(-90 86.2 67.4)">26</text>
<text x="175.1" y="69.3" transform="rotate(-90 175.1 69.3)">3</text>
<text x="45.6" y="80.7" transform="rotate(-90 45.6 80.7)">5</text>
<text x="81.1" y="81.3" transform="rotate(-90 81.1 81.3)">20</text>
<text x="158.6" y="82" transform="rotate(-90 158.6 82)">5</text>
<text x="34.8" y="85">3</text>
<text x="55.1" y="85">4</text>
<text x="70.4" y="87.5">8</text>
<text x="70.4" y="85">9</text>
<text x="90.1" y="85">11</text>
<text x="90.1" y="87.5">12</text>
<text x="34.8" y="90">1</text>
<text x="34.8" y="95.1">6</text>
<text x="70.4" y="95.1">5</text>
<text x="70.4" y="92.6">6</text>
<text x="70.4" y="90">7</text>
<text x="90.1" y="90">13</text>
<text x="90.1" y="92.6">14</text>
<text x="90.1" y="95.1">15</text>
<text x="45.6" y="101.1" transform="rotate(-90 45.6 101.1)">2</text>
<text x="70.4" y="100.2">3</text>
<text x="70.4" y="97.7">4</text>
<text x="90.1" y="97.7">16</text>
<text x="90.1" y="100.2">17</text>
<text x="158.6" y="97.3" transform="rotate(-90 158.6 97.3)">2</text>
<text x="70.4" y="107.8">1</text>
<text x="70.4" y="102.7">2</text>
<text x="90.1" y="102.7">18</text>
<text x="69.8" y="110.4">19</text>
<text x="34.2" y="115.4">1</text>
<text x="34.2" y="118">2</text>
<text x="58.3" y="115.4">1</text>
<text x="58.3" y="118">2</text>
<text x="81.1" y="116.9" transform="rotate(-90 81.1 116.9)">10</text>
<text x="34.2" y="120.5">3</text>
<text x="34.2" y="123.1">4</text>
<text x="34.2" y="125.6">5</text>
<text x="58.3" y="120.5">3</text>
<text x="58.3" y="123.1">4</text>
<text x="58.3" y="125.6">5</text>
<text x="34.2" y="128.1">6</text>
<text x="34.2" y="130.7">7</text>
<text x="58.3" y="128.1">6</text>
<text x="58.3" y="130.7">7</text>
<text x="34.2" y="133.2">8</text>
<text x="58.3" y="133.2">8</text>
</g>
<g font-size="1.3" fill="#000084">
<text x="105.5" y="27.7">D[0..7]</text>
<text x="18.4" y="83.6">D[0..7]</text>
<text x="101.7" y="83.6">D[0..7]</text>
<text x="42.6" y="114.1">D[0..7]</text>
</g>
<g font-size="1.3" fill="#0f0f0f">
<text x="147.3" y="27.8">DATA_WR</text>
<text x="49.5" y="44.3">USB_D-</text>
<text x="55.9" y="46.9">USB_D+</text>
<text x="30.3" y="85">D0</text>
<text x="94" y="87.5">D1</text>
<text x="94" y="85">D0</text>
<text x="94" y="90">D2</text>
<text x="94" y="95.1">D4</text>
<text x="94" y="92.6">D3</text>
<text x="94" y="97.7">D5</text>
<text x="94" y="100.2">D6</text>
<text x="94" y="102.7">D7</text>
<text x="54.4" y="115.4">D0</text>
<text x="54.4" y="118">D1</text>
<text x="54.4" y="123.1">D3</text>
<text x="54.4" y="125.6">D4</text>
<text x="54.4" y="120.5">D2</text>
<text x="54.4" y="128.1">D5</text>
<text x="54.4" y="130.7">D6</text>
<text x="54.4" y="133.2">D7</text>
</g>
</svg>
